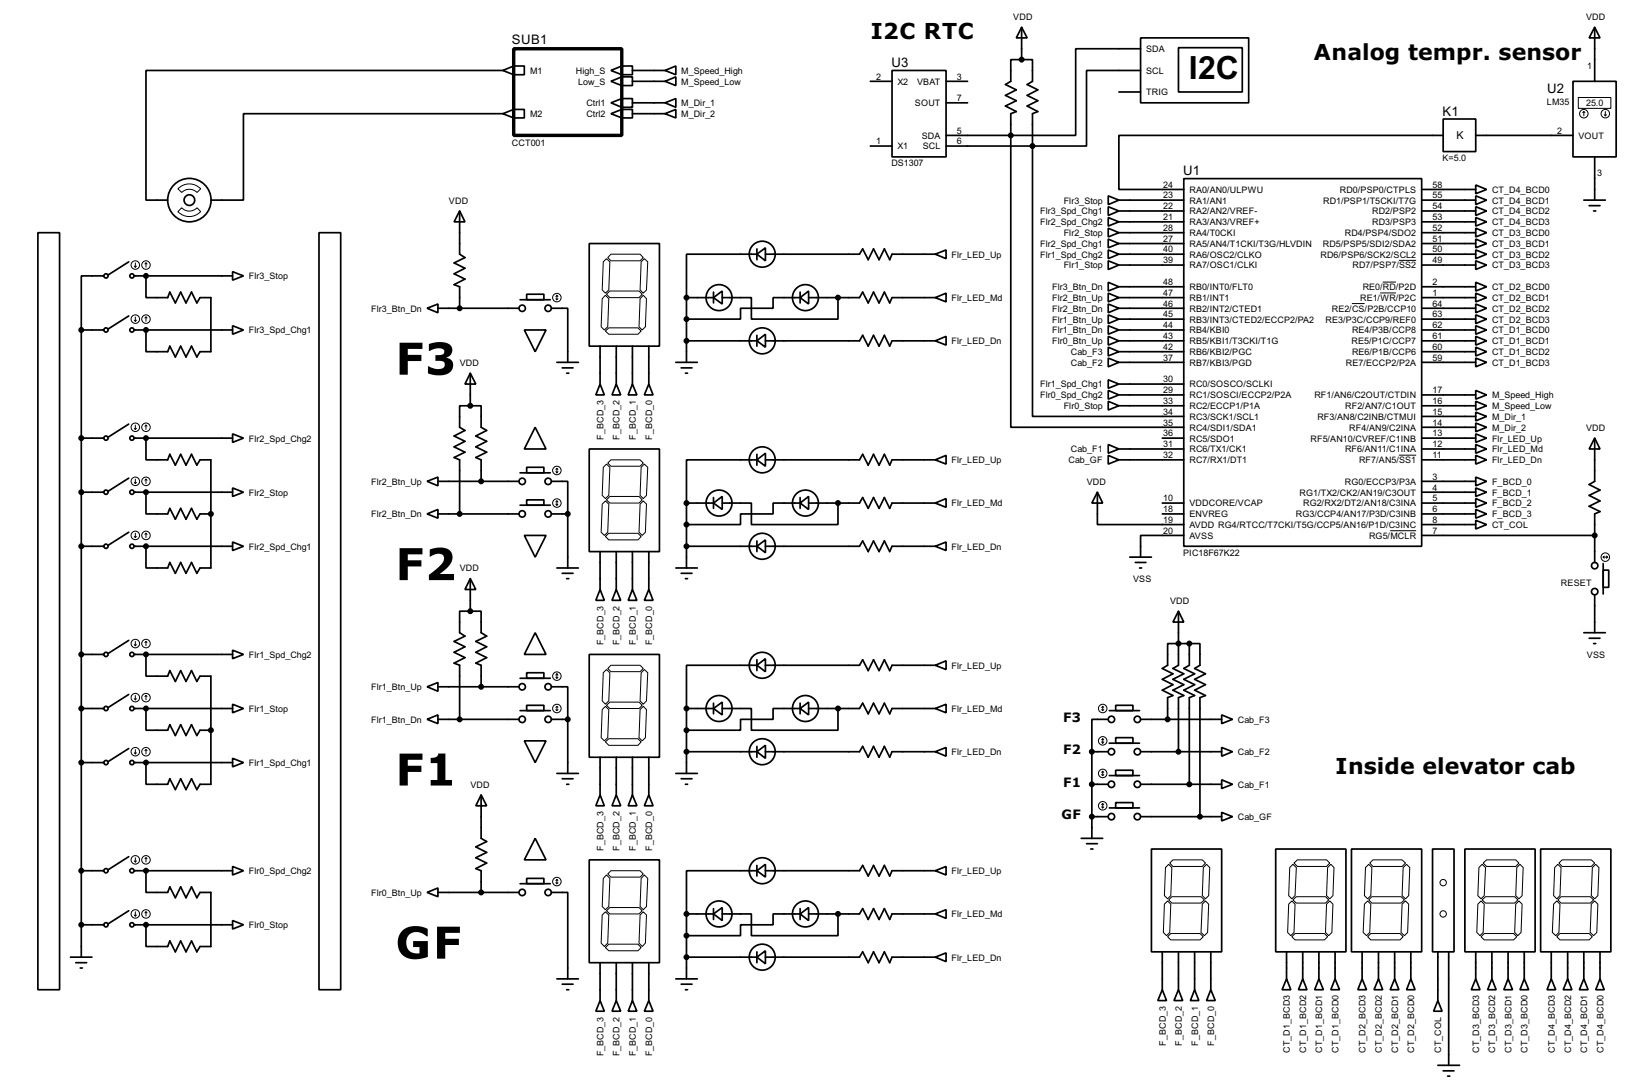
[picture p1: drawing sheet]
<svg xmlns="http://www.w3.org/2000/svg" width="383mm" height="256mm" viewBox="0 0 383 256" stroke-linecap="round" stroke-linejoin="round" font-family="sans-serif">
<g fill="none" stroke="#000" stroke-width=".4">
<path d="M118.2 16.6l2.5-1.1h2.5v2.1h-2.5zM118.2 16.6h-83.9v30.4h5.1M120.7 15.5v2.1M143.6 16.6l2.5-1.1h2.5v2.1h-2.5zM143.6 19.1l2.5-1h2.5v2h-2.5zM146.1 15.5v2.1M146.1 18.1v2M148.6 16.6h7.7M148.6 19.1h7.7M156.3 16.6l2.5-1.1v2.1zM156.3 19.1l2.5-1v2zM204.5 19.1h5.1"/>
<path d="M209.6 16.6h12.7v20.3h-12.7zM222.3 19.1h5.1M240.1 6.4l1.3 2.5h-2.6zM240.1 14h-2.6v5.1l-1.2 .8 2.5 1.2-2.5 1.3 2.5 1.3-2.5 1.2 2.5 1.3-1.3 .5v5.1M240.1 14h2.5v5.1l-1.2 .8 2.5 1.2-2.5 1.3 2.5 1.3-2.5 1.2 2.5 1.3-1.3 .5v7.6M240.1 6.4v7.6M268 8.9h25.4v15.3h-25.4zM268 16.6h-12.7v17.7h-12.7M268 11.5h-15.2v20.3h-15.3M276.9 11.2h15v10.4h-15zM369.6 19.1h10.2v17.8h-10.2zM374.7 6.4l1.3 2.5h-2.6z"/>
<path d="M374.7 6.4v12.7M118.2 26.7l2.5-1h2.5v2h-2.5zM118.2 26.7h-61v20.3h-7.6M120.7 25.7v2M143.6 24.2l2.5-1h2.5v2h-2.5zM143.6 26.7l2.5-1h2.5v2h-2.5zM146.1 23.2v2M146.1 25.7v2M148.6 24.2h7.7M148.6 26.7h7.7M156.3 24.2l2.5-1v2zM156.3 26.7l2.5-1v2z"/>
<path d="M204.5 34.3h5.1M222.3 24.2h5.1M222.3 31.8h15.2M222.3 34.3h20.3M237.5 31.8v68.6h40.7M242.6 34.3v63.5h35.6M262.9 21.6h5.1M339.1 28h7.7v7.6h-7.7zM339.1 31.8h-76.2v12.7h15.3M346.8 31.8h22.8M374.7 36.9v10.1M8.9 54.7h5.1v177.8h-5.1z"/>
<path d="M75 54.7h5.1v177.8h-5.1zM108 49.6l1.3 2.5h-2.6zM108 49.6v10.1l1.3 .8-2.6 1.3 2.6 1.2-2.6 1.3 2.6 1.3-2.6 1.3 1.3 .5v5M138.5 57.2h16.5v24.1h-16.5zM177.9 59.7l2-1.5v3.1zM177.9 59.7h-16.6v10.2M177.9 58.5v2.5M179.9 59.7h22.1l.7-1.2 1.3 2.5 1.3-2.5 1.3 2.5 1.2-2.5 1.3 2.5 .5-1.3h10.2M219.8 59.7l2.5-1v2.1zM260.4 46l2.5 1-2.5 1.1zM260.4 48.6l2.5 1-2.5 1zM260.4 51.1l2.5 1-2.5 1z"/>
<path d="M260.4 53.6l2.5 1.1-2.5 1zM260.4 56.2l2.5 1-2.5 1zM260.4 58.7l2.5 1-2.5 1.1zM262.9 59.7h15.3M262.9 52.1h15.3M262.9 49.6h15.3M262.9 47h15.3M262.9 57.2h15.3M262.9 54.7h15.3M278.2 42h55.9v86.3h-55.9zM334.1 59.7h12.7M334.1 52.1h12.7"/>
<path d="M334.1 49.6h12.7M334.1 47h12.7M334.1 57.2h12.7M334.1 44.5h12.7M334.1 54.7h12.7M346.8 43.5l2.5 1-2.5 1zM346.8 46l2.5 1-2.5 1.1zM346.8 48.6l2.5 1-2.5 1zM346.8 51.1l2.5 1-2.5 1zM346.8 53.6l2.5 1.1-2.5 1zM346.8 56.2l2.5 1-2.5 1zM346.8 58.7l2.5 1-2.5 1.1z"/>
<path d="M372.2 47h5M373.4 48.3h2.6M374.5 49.6h.5M19.1 77.5h5.3M19.1 77.5v147.3M24.4 64.8h-5.3v12.7M30.3 61.5l-4.8 3.1M30.3 74.2l-4.8 3.1M31.6 64.8h23.1M31.6 77.5h23.1M34.3 64.8v5.1h5.1l.5-1.3 1.3 2.6 1.3-2.6 1.2 2.6 1.3-2.6 1.3 2.6 .7-1.3h2.6v12.7h-2.6l-.7 1.3-1.3-2.6-1.3 2.6-1.2-2.6-1.3 2.6-1.3-2.6-.5 1.3h-5.1v-5.1M54.7 63.8l2.5 1-2.5 1z"/>
<path d="M54.7 76.5l2.5 1-2.5 1zM100.4 72.4l2.5-1v2.1zM102.9 72.4h19.1M122.2 70.4h7.1M123.2 77.5h5.1l-2.5 5.1zM123.8 69.1h4v1.3h-4zM129.6 72.4h3.8v12.7M161.3 69.9h6.4M161.3 69.9v15.2M167.7 69.9l2-1.5v3zM167.7 68.6v2.6M169.7 69.9h6.9v5.1h20.3v-5.1"/>
<path d="M177.9 78.8v2.5M188 69.9l2-1.5v3zM188 69.9h-6.3v2.5h-7.7v2.6h-12.7M188 68.6v2.6M190 69.9h12l.7-1.3 1.3 2.6 1.3-2.6 1.3 2.6 1.2-2.6 1.3 2.6 .5-1.3h10.2M219.8 69.9l2.5-1v2zM260.4 66.3l2.5 1.1-2.5 1zM260.4 68.9l2.5 1-2.5 1zM260.4 71.4l2.5 1-2.5 1.1zM260.4 74l2.5 1-2.5 1zM260.4 76.5l2.5 1-2.5 1zM260.4 79l2.5 1.1-2.5 1z"/>
<path d="M260.4 61.3l2.5 1-2.5 1zM262.9 69.9h15.3M262.9 72.4h15.3M262.9 77.5h15.3M262.9 67.4h15.3M262.9 75h15.3M262.9 62.3h15.3M334.1 69.9h12.7M334.1 72.4h12.7M334.1 77.5h12.7M334.1 67.4h12.7M334.1 75h12.7"/>
<path d="M334.1 62.3h12.7M346.8 61.3l2.5 1-2.5 1zM346.8 66.3l2.5 1.1-2.5 1zM346.8 68.9l2.5 1-2.5 1zM346.8 71.4l2.5 1-2.5 1.1zM346.8 74l2.5 1-2.5 1zM346.8 76.5l2.5 1-2.5 1zM346.8 79l2.5 1.1-2.5 1zM30.3 99.6l-4.8 3.1M110.5 87.7l1.3 2.5h-2.5zM110.5 95.3h-2.5v5.1l1.3 .7-2.6 1.3 2.6 1.3-2.6 1.3 2.6 1.2-2.6 1.3 1.3 .5v12.7M110.5 95.3h2.6v5.1l1.3 .7-2.6 1.3 2.6 1.3-2.6 1.3 2.6 1.2-2.6 1.3 1.3 .5v5.1"/>
<path d="M110.5 87.7v7.6M130.9 85.1h5M132.1 86.4h2.6M133.2 87.7h.5M141 90.2l1 2.6h-2zM141 81.3v8.9M144.8 90.2l1.1 2.6h-2.1zM144.8 81.3v8.9M148.6 90.2l1.1 2.6h-2.1zM148.6 81.3v8.9M152.5 90.2l1 2.6h-2.1zM152.5 81.3v8.9"/>
<path d="M158.8 85.1h5.1M160.1 86.4h2.5M161.1 87.7h.5M161.3 80.1h16.6M177.9 80.1l2-1.6v3.1zM179.9 80.1h22.1l.7-1.3 1.3 2.5 1.3-2.5 1.3 2.5 1.2-2.5 1.3 2.5 .5-1.2h10.2M219.8 80.1l2.5-1.1v2.1zM260.4 89.2l2.5 1-2.5 1zM260.4 91.7l2.5 1.1-2.5 1zM260.4 94.3l2.5 1-2.5 1zM260.4 81.6l2.5 1-2.5 1zM260.4 84.1l2.5 1-2.5 1.1z"/>
<path d="M262.9 80.1h15.3M262.9 95.3h15.3M262.9 92.8h15.3M262.9 82.6h15.3M262.9 85.1h15.3M262.9 90.2h15.3M334.1 80.1h12.7M334.1 95.3h12.7M334.1 92.8h12.7M334.1 82.6h12.7M334.1 85.1h12.7M334.1 97.8h12.7"/>
<path d="M346.8 91.7l2.5 1.1-2.5 1zM346.8 94.3l2.5 1-2.5 1zM346.8 96.8l2.5 1-2.5 1.1zM346.8 99.4l2.5 1-2.5 1zM346.8 81.6l2.5 1-2.5 1zM346.8 84.1l2.5 1-2.5 1.1zM19.1 115.6h5.3M19.1 102.9h5.3M30.3 112.3l-4.8 3.1M31.6 115.6h23.1M31.6 102.9h23.1M34.3 102.9v5.1h5.1l.5-1.3 1.3 2.6 1.3-2.6 1.2 2.6 1.3-2.6 1.3 2.6 .7-1.3h2.6v25.4h-2.6l-.7 1.3-1.3-2.6-1.3 2.6-1.2-2.6-1.3 2.6-1.3-2.6-.5 1.3h-5.1v-5.1"/>
<path d="M34.3 115.6v5.1h5.1l.5-1.3 1.3 2.6 1.3-2.6 1.2 2.6 1.3-2.6 1.3 2.6 .7-1.3h2.6M54.7 101.9l2.5 1-2.5 1zM54.7 114.6l2.5 1-2.5 1zM100.4 113.1l2.5-1v2zM102.9 113.1h19.1M122.2 111.1h7.1M122.2 118.7h7.1M123.8 109.8h4v1.3h-4zM123.8 117.4h4v1.3h-4zM125.8 100.4l2.5 5.1h-5.1zM129.6 113.1h3.8v7.6M138.5 105.5h16.5v24.1h-16.5z"/>
<path d="M161.3 118.2v15.2M161.3 118.2h6.4M167.7 118.2l2-1.6v3.1zM167.7 116.9v2.5M169.7 118.2h6.9v5h20.3v-5M177.9 108l2-1.5v3zM177.9 108h-16.6v10.2M177.9 106.7v2.6M179.9 108h22.1l.7-1.3 1.3 2.6 1.3-2.6 1.3 2.6 1.2-2.6 1.3 2.6 .5-1.3h10.2M188 118.2l2-1.6v3.1zM188 118.2h-6.3v2.5h-7.7v2.5h-12.7M188 116.9v2.5"/>
<path d="M190 118.2h12l.7-1.3 1.3 2.5 1.3-2.5 1.3 2.5 1.2-2.5 1.3 2.5 .5-1.2h10.2M219.8 108l2.5-1v2zM219.8 118.2l2.5-1.1v2.1zM257.9 115.6l1.2 2.6h-2.5zM257.9 115.6v7.6h20.3M260.4 104.4l2.5 1.1-2.5 1zM260.4 107l2.5 1-2.5 1zM262.9 108h15.3M262.9 105.5h15.3M273.1 118.2h5.1M273.1 102.9h5.1M334.1 108h12.7"/>
<path d="M334.1 118.2h12.7M334.1 113.1h12.7M334.1 115.6h12.7M334.1 102.9h12.7M334.1 105.5h12.7M334.1 100.4h12.7M346.8 101.9l2.5 1-2.5 1zM346.8 104.4l2.5 1.1-2.5 1zM346.8 107l2.5 1-2.5 1zM346.8 112.1l2.5 1-2.5 1zM346.8 114.6l2.5 1-2.5 1zM346.8 117.1l2.5 1.1-2.5 1z"/>
<path d="M346.8 119.7l2.5 1-2.5 1zM374.7 102.9l1.3 2.6h-2.6zM374.7 102.9v10.2l-1.3 .7 2.6 1.3-2.6 1.3 2.6 1.3-2.6 1.2 2.6 1.3-1.3 .5v11.4M19.1 128.3h5.3M30.3 125l-4.8 3.1M31.6 128.3h23.1M54.7 127.3l2.5 1-2.5 1zM100.4 120.7l2.5-1v2zM102.9 120.7h19.1M110.5 135.9l1.3 2.6h-2.5zM110.5 135.9v7.7M123.2 125.8h5.1l-2.5 5.1z"/>
<path d="M129.6 120.7h3.8M130.9 133.4h5M132.1 134.7h2.6M133.2 135.9h.5M133.4 120.7v12.7M141 138.5l1 2.5h-2zM141 129.6v8.9M144.8 138.5l1.1 2.5h-2.1zM144.8 129.6v8.9M148.6 138.5l1.1 2.5h-2.1zM148.6 129.6v8.9M152.5 138.5l1 2.5h-2.1z"/>
<path d="M152.5 129.6v8.9M158.8 133.4h5.1M160.1 134.7h2.5M161.1 135.9h.5M161.3 128.3h16.6M177.9 128.3l2-1.5v3zM177.9 127.1v2.5M179.9 128.3h22.1l.7-1.2 1.3 2.5 1.3-2.5 1.3 2.5 1.2-2.5 1.3 2.5 .5-1.3h10.2M219.8 128.3l2.5-1v2zM265.5 130.9h5.1M266.8 132.1h2.5M267.8 133.4h.5"/>
<path d="M273.1 120.7h5.1M278.2 125.8h-10.2v5.1M334.1 120.7h12.7M334.1 125.8h40.6M334.1 123.2h12.7M346.8 122.2l2.5 1-2.5 1.1zM374.7 139.8v8.8M376.7 133.9h1.3v4.1h-1.3zM376.7 132.4v7.1M19.1 153.7h5.3M30.3 150.4l-4.8 3.1M31.6 153.7h23.1"/>
<path d="M34.3 153.7v5.1h5.1l.5-1.3 1.3 2.6 1.3-2.6 1.2 2.6 1.3-2.6 1.3 2.6 .7-1.3h2.6v25.4h-2.6l-.7 1.3-1.3-2.6-1.3 2.6-1.2-2.6-1.3 2.6-1.3-2.6-.5 1.3h-5.1v-5.1M54.7 152.7l2.5 1-2.5 1zM110.5 143.6h-2.5v5l1.3 .8-2.6 1.3 2.6 1.2-2.6 1.3 2.6 1.3-2.6 1.3 1.3 .5v12.7M110.5 143.6h2.6v5l1.3 .8-2.6 1.3 2.6 1.2-2.6 1.3 2.6 1.3-2.6 1.3 1.3 .5v5M122.2 159.3h7.1M123.8 158h4v1.3h-4zM125.8 148.6l2.5 5.1h-5.1zM138.5 153.7h16.5v24.2h-16.5zM177.9 156.3l2-1.6v3.1zM177.9 156.3h-16.6v10.1M177.9 155v2.5M179.9 156.3h22.1l.7-1.3 1.3 2.5 1.3-2.5 1.3 2.5 1.2-2.5 1.3 2.5 .5-1.2h10.2"/>
<path d="M219.8 156.3l2.5-1.1v2.1zM276.9 143.6l1.3 2.5h-2.6zM276.9 143.6v12.7l-1.3 .7 2.6 1.3-2.6 1.3 2.6 1.2-2.6 1.3 2.6 1.3-1.3 .5v12.7M279.5 151.2h-5.1v5.1l-1.3 .7 2.5 1.3-2.5 1.3 2.5 1.2-2.5 1.3 2.5 1.3-1.2 .5v5.1M279.5 151.2h2.5v5.1l-1.3 .7 2.6 1.3-2.6 1.3 2.6 1.2-2.6 1.3 2.6 1.3-1.3 .5v27.9M279.5 151.2v5.1l-1.3 .7 2.5 1.3-2.5 1.3 2.5 1.2-2.5 1.3 2.5 1.3-1.2 .5v20.3M372.2 148.6h5M373.4 149.9h2.6M374.5 151.2h.5M19.1 166.4h5.3M19.1 179.1h5.3M30.3 163.1l-4.8 3.1"/>
<path d="M30.3 175.8l-4.8 3.1M31.6 166.4h23.1M31.6 179.1h23.1M34.3 166.4v5.1h5.1l.5-1.3 1.3 2.6 1.3-2.6 1.2 2.6 1.3-2.6 1.3 2.6 .7-1.3h2.6M54.7 165.4l2.5 1-2.5 1zM54.7 178.1l2.5 1-2.5 1zM100.4 161.3l2.5-1v2.1zM100.4 169l2.5-1.1v2.1zM102.9 169h19.1M102.9 161.3h19.1M122.2 166.9h7.1M123.2 174h5.1l-2.5 5.1z"/>
<path d="M123.8 165.7h4v1.2h-4zM129.6 161.3h3.8v7.7M129.6 169h3.8M133.4 169v12.7M141 177.9v8.8M144.8 177.9v8.8M148.6 177.9v8.8M152.5 177.9v8.8M161.3 166.4v15.3M161.3 166.4h6.4M161.3 176.6h16.6M167.7 166.4l2-1.5v3z"/>
<path d="M167.7 165.2v2.5M169.7 166.4h6.9v5.1h20.3v-5.1M177.9 176.6l2-1.5v3zM177.9 175.3v2.6M179.9 176.6h22.1l.7-1.3 1.3 2.6 1.3-2.6 1.3 2.6 1.2-2.6 1.3 2.6 .5-1.3h10.2M188 166.4l2-1.5v3zM188 166.4h-6.3v2.6h-7.7v2.5h-12.7M188 165.2v2.5M190 166.4h12l.7-1.2 1.3 2.5 1.3-2.5 1.3 2.5 1.2-2.5 1.3 2.5 .5-1.3h10.2M219.8 166.4l2.5-1v2zM219.8 176.6l2.5-1v2zM256.6 176.6h3.8"/>
<path d="M256.6 176.6v20.3M260.4 169h-3.8v7.6M260.7 166.9h7.1M260.7 174.6h7.1M262.2 165.7h4v1.2h-4zM262.2 173.3h4v1.3h-4zM268 176.6h19.1M268 169h19.1M287.1 167.9l2.5 1.1-2.5 1zM287.1 175.6l2.5 1-2.5 1zM113.1 186.7l1.3 2.6h-2.6zM113.1 186.7v10.2l1.3 .8-2.6 1.2 2.6 1.3-2.6 1.3 2.6 1.2-2.6 1.3 1.3 .5v5.1"/>
<path d="M125.8 196.9l2.5 5.1h-5.1zM130.9 181.7h5M132.1 182.9h2.6M133.2 184.2h.5M141 186.7l1 2.6h-2zM144.8 186.7l1.1 2.6h-2.1zM148.6 186.7l1.1 2.6h-2.1zM152.5 186.7l1 2.6h-2.1zM158.8 181.7h5.1M160.1 182.9h2.5M161.1 184.2h.5M254.1 196.9h5"/>
<path d="M255.3 198.2h2.6M256.3 199.4h.5M256.6 184.2h3.8M256.6 191.8h3.8M260.7 182.2h7.1M260.7 189.8h7.1M262.2 180.9h4v1.3h-4zM262.2 188.5h4v1.3h-4zM268 184.2h19.1M268 191.8h19.1M270.6 199.4h16.5v24.2h-16.5zM287.1 183.2l2.5 1-2.5 1z"/>
<path d="M287.1 190.8l2.5 1-2.5 1zM299.8 199.4h16.5v24.2h-16.5zM317.6 199.4h16.5v24.2h-16.5zM336.6 199.4h5.1v24.2h-5.1zM344.2 199.4h16.5v24.2h-16.5zM362 199.4h16.5v24.2h-16.5zM19.1 204.5h5.3M19.1 217.2h5.3M30.3 201.2l-4.8 3.1M30.3 213.9l-4.8 3.1M31.6 204.5h23.1M31.6 217.2h23.1"/>
<path d="M34.3 204.5v5.1h5.1l.5-1.3 1.3 2.6 1.3-2.6 1.2 2.6 1.3-2.6 1.3 2.6 .7-1.3h2.6v12.7h-2.6l-.7 1.3-1.3-2.6-1.3 2.6-1.2-2.6-1.3 2.6-1.3-2.6-.5 1.3h-5.1v-5.1M54.7 203.5l2.5 1-2.5 1zM54.7 216.2l2.5 1-2.5 1zM100.4 209.6l2.5-1v2zM102.9 209.6h19.1M122.2 207.6h7.1M123.8 206.3h4v1.3h-4zM129.6 209.6h3.8v20.3M138.5 202h16.5v24.1h-16.5zM161.3 214.7v15.2M161.3 214.7h6.4M167.7 214.7l2-1.5v3z"/>
<path d="M167.7 213.4v2.6M169.7 214.7h6.9v5.1h20.3v-5.1M177.9 204.5l2-1.5v3zM177.9 204.5h-16.6v10.2M177.9 203.3v2.5M179.9 204.5h22.1l.7-1.2 1.3 2.5 1.3-2.5 1.3 2.5 1.2-2.5 1.3 2.5 .5-1.3h10.2M188 214.7l2-1.5v3zM188 214.7h-6.3v2.5h-7.7v2.6h-12.7M188 213.4v2.6M190 214.7h12l.7-1.3 1.3 2.6 1.3-2.6 1.3 2.6 1.2-2.6 1.3 2.6 .5-1.3h10.2M219.8 204.5l2.5-1v2zM219.8 214.7l2.5-1v2z"/>
<path d="M16.6 224.8h5M17.8 226.1h2.6M18.9 227.4h.5M130.9 229.9h5M132.1 231.2h2.6M133.2 232.5h.5M141 235l1 2.5h-2zM141 226.1v8.9M144.8 235l1.1 2.5h-2.1zM144.8 226.1v8.9M148.6 235l1.1 2.5h-2.1zM148.6 226.1v8.9"/>
<path d="M152.5 235l1 2.5h-2.1zM152.5 226.1v8.9M158.8 229.9h5.1M160.1 231.2h2.5M161.1 232.5h.5M161.3 224.8h16.6M177.9 224.8l2-1.5v3.1zM177.9 223.6v2.5M179.9 224.8h22.1l.7-1.2 1.3 2.5 1.3-2.5 1.3 2.5 1.2-2.5 1.3 2.5 .5-1.3h10.2M219.8 224.8l2.5-1v2.1zM273.1 232.5l1 2.5h-2zM273.1 223.6v8.9"/>
<path d="M276.9 232.5l1 2.5h-2zM276.9 223.6v8.9M280.7 232.5l1 2.5h-2zM280.7 223.6v8.9M284.5 232.5l1.1 2.5h-2.1zM284.5 223.6v8.9M302.3 229.9l1 2.6h-2zM302.3 223.6v6.3M306.1 229.9l1 2.6h-2zM306.1 223.6v6.3M309.9 229.9l1.1 2.6h-2.1zM309.9 223.6v6.3"/>
<path d="M313.7 229.9l1.1 2.6h-2.1zM313.7 223.6v6.3M320.1 229.9l1 2.6h-2zM320.1 223.6v6.3M323.9 229.9l1 2.6h-2zM323.9 223.6v6.3M327.7 229.9l1 2.6h-2zM327.7 223.6v6.3M331.5 229.9l1 2.6h-2zM331.5 223.6v6.3M337.9 235l1 2.5h-2zM337.9 223.6v11.4"/>
<path d="M340.4 223.6v26.6M346.8 229.9l1 2.6h-2.1zM346.8 223.6v6.3M350.6 229.9l1 2.6h-2zM350.6 223.6v6.3M354.4 229.9l1 2.6h-2zM354.4 223.6v6.3M358.2 229.9l1 2.6h-2zM358.2 223.6v6.3M364.5 229.9l1.1 2.6h-2.1zM364.5 223.6v6.3M368.4 229.9l1 2.6h-2.1z"/>
<path d="M368.4 223.6v6.3M372.2 229.9l1 2.6h-2.1zM372.2 223.6v6.3M376 229.9l1 2.6h-2zM376 223.6v6.3M337.9 250.2h5.1M339.1 251.5h2.6M340.2 252.8h.5"/>
<circle cx="44.5" cy="47" r="5.1"/>
<circle cx="44.5" cy="47" r="1.25"/>
<circle cx="179.1" cy="59.7" r="3.1"/>
<circle cx="24.9" cy="77.5" r=".5"/>
<circle cx="24.9" cy="64.8" r=".5"/>
<circle cx="31" cy="77.5" r=".5"/>
<circle cx="31" cy="64.8" r=".5"/>
<circle cx="122.7" cy="72.4" r=".75"/>
<circle cx="128.8" cy="72.4" r=".75"/>
<circle cx="168.9" cy="69.9" r="3.1"/>
<circle cx="189.2" cy="69.9" r="3.1"/>
<circle cx="179.1" cy="80.1" r="3.1"/>
<circle cx="24.9" cy="102.9" r=".5"/>
<circle cx="24.9" cy="115.6" r=".5"/>
<circle cx="31" cy="102.9" r=".5"/>
<circle cx="31" cy="115.6" r=".5"/>
<circle cx="122.7" cy="113.1" r=".75"/>
<circle cx="128.8" cy="113.1" r=".75"/>
<circle cx="168.9" cy="118.2" r="3.1"/>
<circle cx="179.1" cy="108" r="3.1"/>
<circle cx="189.2" cy="118.2" r="3.1"/>
<circle cx="24.9" cy="128.3" r=".5"/>
<circle cx="31" cy="128.3" r=".5"/>
<circle cx="122.7" cy="120.7" r=".75"/>
<circle cx="128.8" cy="120.7" r=".75"/>
<circle cx="179.1" cy="128.3" r="3.1"/>
<circle cx="374.7" cy="132.9" r=".75"/>
<circle cx="374.7" cy="139" r=".75"/>
<circle cx="24.9" cy="153.7" r=".5"/>
<circle cx="31" cy="153.7" r=".5"/>
<circle cx="179.1" cy="156.3" r="3.1"/>
<circle cx="24.9" cy="179.1" r=".5"/>
<circle cx="24.9" cy="166.4" r=".5"/>
<circle cx="31" cy="179.1" r=".5"/>
<circle cx="31" cy="166.4" r=".5"/>
<circle cx="122.7" cy="161.3" r=".75"/>
<circle cx="122.7" cy="169" r=".75"/>
<circle cx="128.8" cy="161.3" r=".75"/>
<circle cx="128.8" cy="169" r=".75"/>
<circle cx="168.9" cy="166.4" r="3.1"/>
<circle cx="179.1" cy="176.6" r="3.1"/>
<circle cx="189.2" cy="166.4" r="3.1"/>
<circle cx="261.1" cy="169" r=".75"/>
<circle cx="261.1" cy="176.6" r=".75"/>
<circle cx="267.2" cy="176.6" r=".75"/>
<circle cx="267.2" cy="169" r=".75"/>
<circle cx="261.1" cy="184.2" r=".75"/>
<circle cx="261.1" cy="191.8" r=".75"/>
<circle cx="267.2" cy="191.8" r=".75"/>
<circle cx="267.2" cy="184.2" r=".75"/>
<circle cx="24.9" cy="204.5" r=".5"/>
<circle cx="24.9" cy="217.2" r=".5"/>
<circle cx="31" cy="217.2" r=".5"/>
<circle cx="31" cy="204.5" r=".5"/>
<circle cx="122.7" cy="209.6" r=".75"/>
<circle cx="128.8" cy="209.6" r=".75"/>
<circle cx="168.9" cy="214.7" r="3.1"/>
<circle cx="179.1" cy="204.5" r="3.1"/>
<circle cx="189.2" cy="214.7" r="3.1"/>
<circle cx="179.1" cy="224.8" r="3.1"/>
</g>
<g fill="#000">
<circle cx="34.3" cy="64.8" r=".2"/>
<circle cx="34.3" cy="77.5" r=".2"/>
<circle cx="34.3" cy="102.9" r=".2"/>
<circle cx="34.3" cy="115.6" r=".2"/>
<circle cx="34.3" cy="128.3" r=".2"/>
<circle cx="49.6" cy="120.7" r=".2"/>
<circle cx="34.3" cy="153.7" r=".2"/>
<circle cx="34.3" cy="179.1" r=".2"/>
<circle cx="34.3" cy="166.4" r=".2"/>
<circle cx="49.6" cy="171.5" r=".2"/>
<circle cx="34.3" cy="204.5" r=".2"/>
<circle cx="34.3" cy="217.2" r=".2"/>
</g>
<g fill="none" stroke="#000" stroke-width=".23">
<path d="M370.9 22.9h7.6v2.6h-7.6zM372.2 26.2l.2 .3M372.2 26.2l-.3 .3M372.2 26.2v1M377 27l.2 .2M377.2 26.2v1M377.5 27l-.3 .2M41.8 49.7l.9-.9a2.45 2.45 0 0 0 3.6 0l.9 .9a3.7 3.7 0 0 1-5.4 0zM41.8 44.4a3.7 3.7 0 0 1 5.4 0l-.9 .8a2.54 2.54 0 0 0-3.6 0zM143.6 59.7h6.8l.8 .8-.8 .8h-6.8l-.8-.8zM31.6 62.5l.2 .3M31.6 75.2l.2 .3"/>
<path d="M31.8 61.8v1M31.8 74.5v1M32.1 62.5l-.3 .3M32.1 75.2l-.3 .3M34.3 61.8v1M34.3 74.5v1M34.3 61.8l-.2 .2M34.3 61.8l.3 .2M34.3 74.5l-.2 .2M34.3 74.5l.3 .2M130.6 70.2l.3 .2M130.9 69.4v1"/>
<path d="M130.9 69.4l-.3 .3M130.9 69.4l.2 .3M131.1 70.2l-.2 .2M141.8 61.5l.7-.7 .8 .7-.2 6.6-.8 .8-.8-.8zM142.3 77.8l.8-.8h6.8l.8 .8-.8 .7h-6.8zM142.3 69.4l.8 .8-.3 6.6-.8 .7-.7-.7 .2-6.6zM142.5 69.1l.8-.7h6.9l.7 .7-.7 .8h-6.9zM150.7 61.5l.7-.7 .8 .7-.3 6.6-.7 .8-.8-.8zM151.2 69.4l.7 .8-.2 6.6-.8 .7-.7-.7 .2-6.6zM317.7 71.3h3M324.3 68.8h3.7M324.9 66.3h3.1"/>
<path d="M328.7 61.2h4.1M31.8 99.9v1M34.3 99.9l-.2 .2M34.3 99.9l.3 .2M34.3 99.9v1M31.6 100.6l.2 .3M31.6 113.3l.2 .3M31.8 112.6v1M32.1 100.6l-.3 .3M32.1 113.3l-.3 .3M34.3 112.6v1M34.3 112.6l-.2 .2"/>
<path d="M34.3 112.6l.3 .2M130.6 110.8l.3 .3M130.6 118.4l.3 .3M130.9 110v1.1M130.9 117.7v1M130.9 110l-.3 .3M130.9 110l.2 .3M130.9 117.7l-.3 .2M130.9 117.7l.2 .2M131.1 110.8l-.2 .3M131.1 118.4l-.2 .3M142.3 117.7l.8 .7-.3 6.6-.8 .8-.7-.8 .2-6.6z"/>
<path d="M142.5 117.4l.8-.8h6.9l.7 .8-.7 .8h-6.9zM142.5 109l.8 .8-.2 6.6-.8 .7-.8-.7 .3-6.6zM142.8 108.8l.8-.8h6.8l.8 .8-.8 .7h-6.8zM150.7 109.8l.7-.8 .8 .8-.3 6.6-.7 .7-.8-.7zM151.2 117.7l.7 .7-.2 6.6-.8 .8-.7-.8 .2-6.6zM328.7 106.9h4.1M31.6 126l.2 .3M31.8 125.3v1M32.1 126l-.3 .3M34.3 125.3v1M34.3 125.3l-.2 .2M34.3 125.3l.3 .2"/>
<path d="M142.3 126l.8-.7h6.8l.8 .7-.8 .8h-6.8zM326.7 124.7h6.1M376.7 130.9h1.1M376.7 130.9l.3 .2M377 130.6l-.3 .3M377.5 130.6l.3 .3M377.8 130.9l-.3 .2M31.6 151.4l.2 .3M31.8 150.7v1M32.1 151.4l-.3 .3M34.3 150.7v1M34.3 150.7l-.2 .2"/>
<path d="M34.3 150.7l.3 .2M130.6 159.1l.3 .2M130.9 158.3v1M130.9 158.3l-.3 .3M130.9 158.3l.2 .3M131.1 159.1l-.2 .2M141.8 158l.7-.7 .8 .7-.2 6.6-.8 .8-.8-.8zM142.8 157l.8-.7h6.8l.8 .7-.8 .8h-6.8zM150.7 158l.7-.7 .8 .7-.3 6.6-.7 .8-.8-.8zM31.6 164.1l.2 .3M31.6 176.8l.2 .3M31.8 163.4v1"/>
<path d="M31.8 176.1v1M32.1 164.1l-.3 .3M32.1 176.8l-.3 .3M34.3 163.4v1M34.3 176.1v1M34.3 163.4l-.2 .2M34.3 163.4l.3 .2M34.3 176.1l-.2 .2M34.3 176.1l.3 .2M130.6 166.7l.3 .2M130.9 165.9v1M130.9 165.9l-.3 .3"/>
<path d="M130.9 165.9l.2 .3M131.1 166.7l-.2 .2M141.5 166.7l.8-.8 .8 .8-.3 6.6-.8 .7-.7-.7zM142.3 174.3l.8-.8h6.8l.8 .8-.8 .8h-6.8zM142.5 165.7l.8-.8h6.9l.7 .8-.7 .7h-6.9zM150.4 166.7l.8-.8 .7 .8-.2 6.6-.8 .7-.7-.7zM258.9 166.7l.2 .2M258.9 174.3l.2 .3M259.1 165.9v1M259.1 173.5v1.1M259.1 165.9l.3 .3M259.1 165.9l-.2 .3"/>
<path d="M259.1 173.5l.3 .3M259.1 173.5l-.2 .3M259.4 166.7l-.3 .2M259.4 174.3l-.3 .3M258.9 181.9l.2 .3M258.9 189.5l.2 .3M259.1 181.2v1M259.1 188.8v1M259.1 181.2l.3 .2M259.1 181.2l-.2 .2M259.1 188.8l.3 .2M259.1 188.8l-.2 .2"/>
<path d="M259.4 181.9l-.3 .3M259.4 189.5l-.3 .3M31.6 202.2l.2 .3M31.6 214.9l.2 .3M31.8 201.5v1M31.8 214.2v1M32.1 202.2l-.3 .3M32.1 214.9l-.3 .3M34.3 201.5v1M34.3 214.2v1M34.3 201.5l-.2 .2M34.3 201.5l.3 .2"/>
<path d="M34.3 214.2l-.2 .2M34.3 214.2l.3 .2M130.6 207.3l.3 .3M130.9 206.6v1M130.9 206.6l-.3 .2M130.9 206.6l.2 .2M131.1 207.3l-.2 .3M142.3 214.2l.8 .7-.3 6.6-.8 .8-.7-.8 .2-6.6zM142.5 213.9l.8-.7h6.9l.7 .7-.7 .8h-6.9zM142.5 205.5l.8 .8-.2 6.6-.8 .8-.8-.8 .3-6.6zM142.8 205.3l.8-.8h6.8l.8 .8-.8 .7h-6.8zM150.4 214.9l.8-.7 .7 .7-.2 6.6-.8 .8-.7-.8z"/>
<path d="M151.4 205.5l.8 .8-.3 6.6-.7 .8-.8-.8 .3-6.6zM273.6 212.4l.8-.8 .7 .8-.2 6.6-.8 .8-.7-.8zM274.6 211.4l.8-.8h6.8l.8 .8-.8 .7h-6.8zM274.6 203l.8 .8-.3 6.6-.7 .7-.8-.7 .3-6.6zM274.9 202.7l.7-.7h6.9l.8 .7-.8 .8h-6.9zM275.1 219.3h6.9l.8 .7-.8 .8h-6.9l-.7-.8zM282.5 212.4l.8-.8 .7 .8-.2 6.6-.8 .8-.8-.8zM282.8 203.8l.7-.8 .8 .8-.3 6.6-.7 .7-.8-.7zM302.8 212.4l.8-.8 .7 .8-.2 6.6-.8 .8-.7-.8zM303.1 203.8l.7-.8 .8 .8-.3 6.6-.7 .7-.8-.7zM303.8 211.4l.8-.8h6.9l.7 .8-.7 .7h-6.9zM304.1 202.7l.8-.7h6.8l.8 .7-.8 .8h-6.8z"/>
<path d="M311.7 212.4l.8-.8 .7 .8-.2 6.6-.8 .8-.7-.8zM312 203.8l.7-.8 .8 .8-.3 6.6-.7 .7-.8-.7zM320.6 212.4l.8-.8 .7 .8-.2 6.6-.8 .8-.8-.8zM320.9 203.8l.7-.8 .8 .8-.3 6.6-.7 .7-.8-.7zM321.6 211.4l.8-.8h6.8l.8 .8-.8 .7h-6.8zM322.6 202h6.9l.8 .7-.8 .8h-6.9l-.7-.8zM329.5 212.4l.8-.8 .7 .8-.2 6.6-.8 .8-.8-.8zM329.7 203.8l.8-.8 .8 .8-.3 6.6-.7 .7-.8-.7zM347.3 212.4l.7-.8 .8 .8-.3 6.6-.7 .8-.8-.8zM347.5 203.8l.8-.8 .8 .8-.3 6.6-.8 .7-.7-.7zM348.3 211.4l.8-.8h6.8l.8 .8-.8 .7h-6.8zM348.5 202.7l.8-.7h6.9l.7 .7-.7 .8h-6.9z"/>
<path d="M356.2 212.4l.7-.8 .8 .8-.3 6.6-.7 .8-.8-.8zM356.4 203.8l.8-.8 .7 .8-.2 6.6-.8 .7-.7-.7zM365.1 212.4l.7-.8 .8 .8-.3 6.6-.7 .8-.8-.8zM365.3 203.8l.8-.8 .7 .8-.2 6.6-.8 .7-.7-.7zM366.1 211.4l.7-.8h6.9l.8 .8-.8 .7h-6.9zM367.1 202h6.8l.8 .7-.8 .8h-6.8l-.8-.8zM373.9 212.4l.8-.8 .8 .8-.3 6.6-.7 .8-.8-.8zM374.2 203.8l.8-.8 .7 .8-.2 6.6-.8 .7-.8-.7zM142.3 222.6l.8-.8h6.8l.8 .8-.8 .7h-6.8zM303.6 220l.7-.7h6.9l.8 .7-.8 .8h-6.9zM321.4 220l.7-.7h6.9l.7 .7-.7 .8h-6.9zM348 220l.8-.7h6.9l.7 .7-.7 .8h-6.9z"/>
<path d="M365.8 220l.8-.7h6.8l.8 .7-.8 .8h-6.8z"/>
<circle cx="372.1" cy="26.7" r="1"/>
<circle cx="377.2" cy="26.7" r="1"/>
<circle cx="31.8" cy="75" r="1"/>
<circle cx="31.8" cy="62.3" r="1"/>
<circle cx="34.3" cy="62.3" r="1"/>
<circle cx="34.3" cy="75" r="1"/>
<circle cx="130.8" cy="69.9" r="1"/>
<circle cx="31.8" cy="113.1" r="1"/>
<circle cx="31.8" cy="100.4" r="1"/>
<circle cx="34.3" cy="113.1" r="1"/>
<circle cx="34.3" cy="100.4" r="1"/>
<circle cx="130.8" cy="110.5" r="1"/>
<circle cx="130.8" cy="118.2" r="1"/>
<circle cx="31.8" cy="125.8" r="1"/>
<circle cx="34.3" cy="125.8" r="1"/>
<circle cx="377.2" cy="130.9" r="1"/>
<circle cx="31.8" cy="151.2" r="1"/>
<circle cx="34.3" cy="151.2" r="1"/>
<circle cx="130.8" cy="158.8" r="1"/>
<circle cx="31.8" cy="163.9" r="1"/>
<circle cx="31.8" cy="176.6" r="1"/>
<circle cx="34.3" cy="176.6" r="1"/>
<circle cx="34.3" cy="163.9" r="1"/>
<circle cx="130.8" cy="166.4" r="1"/>
<circle cx="259.1" cy="174" r="1"/>
<circle cx="259.1" cy="166.4" r="1"/>
<circle cx="259.1" cy="181.7" r="1"/>
<circle cx="259.1" cy="189.3" r="1"/>
<circle cx="31.8" cy="214.7" r="1"/>
<circle cx="31.8" cy="202" r="1"/>
<circle cx="34.3" cy="214.7" r="1"/>
<circle cx="34.3" cy="202" r="1"/>
<circle cx="130.8" cy="207.1" r="1"/>
<circle cx="339.1" cy="214.7" r=".75"/>
<circle cx="339.1" cy="207.3" r=".75"/>
</g>
<path d="M120.7 11.5h25.4v20.3h-25.4z" fill="none" stroke="#000" stroke-width=".8"/>
<g fill="#000" stroke="#000" stroke-width=".4">
<circle cx="240" cy="14" r=".5"/>
<circle cx="237.5" cy="31.8" r=".5"/>
<circle cx="242.6" cy="34.3" r=".5"/>
<circle cx="19.1" cy="77.5" r=".5"/>
<circle cx="34.3" cy="64.8" r=".5"/>
<circle cx="34.3" cy="77.5" r=".5"/>
<circle cx="108" cy="72.4" r=".5"/>
<circle cx="161.3" cy="69.9" r=".5"/>
<circle cx="161.3" cy="75" r=".5"/>
<circle cx="196.9" cy="69.9" r=".5"/>
<circle cx="110.5" cy="95.3" r=".5"/>
<circle cx="161.3" cy="80.1" r=".5"/>
<circle cx="19.1" cy="115.6" r=".5"/>
<circle cx="19.1" cy="102.9" r=".5"/>
<circle cx="34.3" cy="102.9" r=".5"/>
<circle cx="34.3" cy="115.6" r=".5"/>
<circle cx="113" cy="113.1" r=".5"/>
<circle cx="161.3" cy="118.2" r=".5"/>
<circle cx="196.9" cy="118.2" r=".5"/>
<circle cx="19.1" cy="128.3" r=".5"/>
<circle cx="34.3" cy="128.3" r=".5"/>
<circle cx="49.5" cy="120.7" r=".5"/>
<circle cx="108" cy="120.7" r=".5"/>
<circle cx="133.4" cy="120.7" r=".5"/>
<circle cx="161.3" cy="123.2" r=".5"/>
<circle cx="161.3" cy="128.3" r=".5"/>
<circle cx="374.7" cy="125.8" r=".5"/>
<circle cx="19.1" cy="153.7" r=".5"/>
<circle cx="34.3" cy="153.7" r=".5"/>
<circle cx="110.5" cy="143.6" r=".5"/>
<circle cx="276.9" cy="151.2" r=".5"/>
<circle cx="279.4" cy="151.2" r=".5"/>
<circle cx="19.1" cy="166.4" r=".5"/>
<circle cx="19.1" cy="179.1" r=".5"/>
<circle cx="34.3" cy="179.1" r=".5"/>
<circle cx="34.3" cy="166.4" r=".5"/>
<circle cx="49.5" cy="171.5" r=".5"/>
<circle cx="108" cy="169" r=".5"/>
<circle cx="113" cy="161.3" r=".5"/>
<circle cx="133.4" cy="169" r=".5"/>
<circle cx="161.3" cy="176.6" r=".5"/>
<circle cx="161.3" cy="166.4" r=".5"/>
<circle cx="161.3" cy="171.5" r=".5"/>
<circle cx="196.9" cy="166.4" r=".5"/>
<circle cx="256.5" cy="176.6" r=".5"/>
<circle cx="274.3" cy="169" r=".5"/>
<circle cx="276.9" cy="176.6" r=".5"/>
<circle cx="256.5" cy="191.8" r=".5"/>
<circle cx="256.5" cy="184.2" r=".5"/>
<circle cx="279.4" cy="184.2" r=".5"/>
<circle cx="281.9" cy="191.8" r=".5"/>
<circle cx="19.1" cy="217.2" r=".5"/>
<circle cx="19.1" cy="204.5" r=".5"/>
<circle cx="34.3" cy="204.5" r=".5"/>
<circle cx="34.3" cy="217.2" r=".5"/>
<circle cx="113" cy="209.6" r=".5"/>
<circle cx="161.3" cy="219.8" r=".5"/>
<circle cx="161.3" cy="214.7" r=".5"/>
<circle cx="196.9" cy="214.7" r=".5"/>
<circle cx="161.3" cy="224.8" r=".5"/>
</g>
<g font-size="12.6">
<text x="92.9" y="88">F3</text>
<text x="92.9" y="136.3">F2</text>
<text x="92.9" y="184.5">F1</text>
<text x="92.9" y="225.2">GF</text>
</g>
<text font-size="8.4" x="279.3" y="18.6">I2C</text>
<g font-size="6.3">
<text x="204.6" y="9.2">I2C RTC</text>
<text x="308.7" y="14.2">Analog tempr. sensor</text>
<text x="313.8" y="181.9">Inside elevator cab</text>
</g>
<g font-size="3.7">
<text x="249.8" y="169.6">F3</text>
<text x="249.8" y="177.2">F2</text>
<text x="249.8" y="184.9">F1</text>
<text x="249.4" y="192.5">GF</text>
</g>
<g font-size="3.5">
<text x="120.3" y="10.5">SUB1</text>
<text x="209.5" y="15.8">U3</text>
<text x="363.5" y="21.8">U2</text>
<text x="339" y="27.2">K1</text>
<text x="278" y="41.2">U1</text>
</g>
<text font-size="2.9" x="342.2" y="32.7">K</text>
<g font-size="2.4">
<text x="238.1" y="4.6">VDD</text>
<text x="372.7" y="4.6">VDD</text>
<text x="124.5" y="17.3">M1</text>
<text x="135.3" y="17.3">High_S</text>
<text x="160.1" y="17.3">M_Speed_High</text>
<text x="269.3" y="12.3">SDA</text>
<text x="269.3" y="17.3">SCL</text>
<text x="372.9" y="16.2">1</text>
<text x="135.9" y="19.9">Low_S</text>
<text x="160.1" y="19.9">M_Speed_Low</text>
<text x="205.9" y="18.7">2</text>
<text x="210.9" y="19.9">X2</text>
<text x="215.5" y="19.9">VBAT</text>
<text x="224.8" y="18.7">3</text>
<text x="224.8" y="23.7">7</text>
<text x="269.3" y="22.4">TRIG</text>
<text x="124.5" y="27.5">M2</text>
<text x="137.8" y="25">Ctrl1</text>
<text x="137.8" y="27.5">Ctrl2</text>
<text x="160.1" y="25">M_Dir_1</text>
<text x="160.1" y="27.5">M_Dir_2</text>
<text x="215" y="25">SOUT</text>
<text x="363.5" y="24.7">LM35</text>
<text x="372.7" y="25">25.0</text>
<text x="120.3" y="34.2">CCT001</text>
<text x="205.9" y="33.9">1</text>
<text x="210.9" y="35.1">X1</text>
<text x="216.6" y="32.6">SDA</text>
<text x="216.8" y="35.1">SCL</text>
<text x="224.8" y="33.9">6</text>
<text x="224.8" y="31.4">5</text>
<text x="365.9" y="31.4">2</text>
<text x="370.9" y="32.6">VOUT</text>
<text x="209.4" y="39.1">DS1307</text>
<text x="338.9" y="37.8">K=5.0</text>
<text x="375.3" y="41.4">3</text>
<text x="105.5" y="47.8">VDD</text>
<text x="249.9" y="47.8">Flr3_Stop</text>
<text x="273.3" y="46.6">23</text>
<text x="273.3" y="44.1">24</text>
<text x="279.5" y="47.8">RA1/AN1</text>
<text x="279.5" y="45.3">RA0/AN0/ULPWU</text>
<text x="310.9" y="47.8">RD1/PSP1/T5CKI/T7G</text>
<text x="314.8" y="45.3">RD0/PSP0/CTPLS</text>
<text x="336.6" y="44.1">58</text>
<text x="336.6" y="46.6">55</text>
<text x="350.6" y="45.3">CT_D4_BCD0</text>
<text x="350.6" y="47.8">CT_D4_BCD1</text>
<text x="244.4" y="50.4">Flr3_Spd_Chg1</text>
<text x="244.4" y="52.9">Flr2_Spd_Chg2</text>
<text x="273.3" y="51.7">21</text>
<text x="273.3" y="49.2">22</text>
<text x="279.5" y="52.9">RA3/AN3/VREF+</text>
<text x="279.5" y="50.4">RA2/AN2/VREF-</text>
<text x="322.4" y="50.4">RD2/PSP2</text>
<text x="322.4" y="52.9">RD3/PSP3</text>
<text x="336.6" y="49.2">54</text>
<text x="336.6" y="51.7">53</text>
<text x="350.6" y="50.4">CT_D4_BCD2</text>
<text x="350.6" y="52.9">CT_D4_BCD3</text>
<text x="244.4" y="58">Flr2_Spd_Chg1</text>
<text x="249.9" y="55.4">Flr2_Stop</text>
<text x="273.3" y="56.8">27</text>
<text x="273.3" y="59.3">40</text>
<text x="273.3" y="54.3">28</text>
<text x="279.5" y="58">RA5/AN4/T1CKI/T3G/HLVDIN</text>
<text x="279.5" y="55.4">RA4/T0CKI</text>
<text x="310.8" y="58">RD5/PSP5/SDI2/SDA2</text>
<text x="316" y="55.4">RD4/PSP4/SDO2</text>
<text x="336.6" y="54.3">52</text>
<text x="336.6" y="56.8">51</text>
<text x="336.6" y="59.3">50</text>
<text x="350.6" y="55.4">CT_D3_BCD0</text>
<text x="350.6" y="58">CT_D3_BCD1</text>
<text x="58.5" y="65.6">Flr3_Stop</text>
<text x="223.6" y="60.5">Flr_LED_Up</text>
<text x="244.4" y="60.5">Flr1_Spd_Chg2</text>
<text x="249.9" y="63.1">Flr1_Stop</text>
<text x="273.3" y="61.9">39</text>
<text x="279.5" y="60.5">RA6/OSC2/CLKO</text>
<text x="279.5" y="63.1">RA7/OSC1/CLKI</text>
<text x="310.3" y="60.5">RD6/PSP6/SCK2/SCL2</text>
<text x="317.8" y="63.1">RD7/PSP7/SS2</text>
<text x="336.6" y="61.9">49</text>
<text x="350.6" y="60.5">CT_D3_BCD2</text>
<text x="350.6" y="63.1">CT_D3_BCD3</text>
<text x="223.6" y="70.7">Flr_LED_Md</text>
<text x="247.2" y="68.1">Flr3_Btn_Dn</text>
<text x="247.2" y="70.7">Flr2_Btn_Up</text>
<text x="273.3" y="67">48</text>
<text x="273.3" y="69.5">47</text>
<text x="273.3" y="72">46</text>
<text x="279.5" y="68.1">RB0/INT0/FLT0</text>
<text x="279.5" y="70.7">RB1/INT1</text>
<text x="319.6" y="70.7">RE1/WR/P2C</text>
<text x="320.2" y="68.1">RE0/RD/P2D</text>
<text x="336.6" y="69.5">1</text>
<text x="336.6" y="67">2</text>
<text x="336.6" y="72">64</text>
<text x="350.6" y="68.1">CT_D2_BCD0</text>
<text x="350.6" y="70.7">CT_D2_BCD1</text>
<text x="87.2" y="73.2">Flr3_Btn_Dn</text>
<text x="247.2" y="73.2">Flr2_Btn_Dn</text>
<text x="247.2" y="75.8">Flr1_Btn_Up</text>
<text x="273.3" y="74.6">45</text>
<text x="273.3" y="77.1">44</text>
<text x="279.5" y="73.2">RB2/INT2/CTED1</text>
<text x="279.5" y="75.8">RB3/INT3/CTED2/ECCP2/PA2</text>
<text x="311.5" y="75.8">RE3/P3C/CCP9/REF0</text>
<text x="312.9" y="73.2">RE2/CS/P2B/CCP10</text>
<text x="336.6" y="74.6">63</text>
<text x="336.6" y="77.1">62</text>
<text x="350.6" y="73.2">CT_D2_BCD2</text>
<text x="350.6" y="75.8">CT_D2_BCD3</text>
<text x="58.5" y="78.3">Flr3_Spd_Chg1</text>
<text x="223.6" y="80.8">Flr_LED_Dn</text>
<text x="247.2" y="78.3">Flr1_Btn_Dn</text>
<text x="247.2" y="80.8">Flr0_Btn_Up</text>
<text x="251.6" y="83.4">Cab_F3</text>
<text x="273.3" y="79.7">43</text>
<text x="273.3" y="82.2">42</text>
<text x="279.5" y="78.3">RB4/KBI0</text>
<text x="279.5" y="80.8">RB5/KBI1/T3CKI/T1G</text>
<text x="279.5" y="83.4">RB6/KBI2/PGC</text>
<text x="317.6" y="80.8">RE5/P1C/CCP7</text>
<text x="317.7" y="78.3">RE4/P3B/CCP8</text>
<text x="317.7" y="83.4">RE6/P1B/CCP6</text>
<text x="336.6" y="79.7">61</text>
<text x="336.6" y="82.2">60</text>
<text x="350.6" y="78.3">CT_D1_BCD0</text>
<text x="350.6" y="80.8">CT_D1_BCD1</text>
<text x="350.6" y="83.4">CT_D1_BCD2</text>
<text x="108" y="85.9">VDD</text>
<text x="251.6" y="85.9">Cab_F2</text>
<text x="273.3" y="89.8">30</text>
<text x="273.3" y="84.7">37</text>
<text x="279.5" y="85.9">RB7/KBI3/PGD</text>
<text x="316.2" y="85.9">RE7/ECCP2/P2A</text>
<text x="336.6" y="84.7">59</text>
<text x="350.6" y="85.9">CT_D1_BCD3</text>
<text x="244.4" y="91">Flr1_Spd_Chg1</text>
<text x="244.4" y="93.6">Flr0_Spd_Chg2</text>
<text x="273.3" y="92.4">29</text>
<text x="273.3" y="94.9">33</text>
<text x="279.5" y="93.6">RC1/SOSCI/ECCP2/P2A</text>
<text x="279.5" y="91">RC0/SOSCO/SCLKI</text>
<text x="308.8" y="93.6">RF1/AN6/C2OUT/CTDIN</text>
<text x="336.6" y="94.9">16</text>
<text x="336.6" y="92.4">17</text>
<text x="350.6" y="93.6">M_Speed_High</text>
<text x="249.9" y="96.1">Flr0_Stop</text>
<text x="273.3" y="100">35</text>
<text x="273.3" y="97.4">34</text>
<text x="279.5" y="101.2">RC4/SDI1/SDA1</text>
<text x="279.5" y="98.6">RC3/SCK1/SCL1</text>
<text x="279.5" y="96.1">RC2/ECCP1/P1A</text>
<text x="309.5" y="98.6">RF3/AN8/C2INB/CTMUI</text>
<text x="316.1" y="96.1">RF2/AN7/C1OUT</text>
<text x="317" y="101.2">RF4/AN9/C2INA</text>
<text x="336.6" y="97.4">15</text>
<text x="336.6" y="100">14</text>
<text x="350.6" y="96.1">M_Speed_Low</text>
<text x="350.6" y="98.6">M_Dir_1</text>
<text x="350.6" y="101.2">M_Dir_2</text>
<text x="372.7" y="101.2">VDD</text>
<text x="58.5" y="103.7">Flr2_Spd_Chg2</text>
<text x="141.8" y="103.3" transform="rotate(-90 141.8 103.3)">F_BCD_3</text>
<text x="145.6" y="103.3" transform="rotate(-90 145.6 103.3)">F_BCD_2</text>
<text x="149.4" y="103.3" transform="rotate(-90 149.4 103.3)">F_BCD_1</text>
<text x="153.3" y="103.3" transform="rotate(-90 153.3 103.3)">F_BCD_0</text>
<text x="251.6" y="106.3">Cab_F1</text>
<text x="273.3" y="105.1">31</text>
<text x="273.3" y="107.6">32</text>
<text x="273.3" y="102.5">36</text>
<text x="279.5" y="106.3">RC6/TX1/CK1</text>
<text x="279.5" y="103.7">RC5/SDO1</text>
<text x="307.9" y="103.7">RF5/AN10/CVREF/C1INB</text>
<text x="316" y="106.3">RF6/AN11/C1INA</text>
<text x="336.6" y="107.6">11</text>
<text x="336.6" y="102.5">13</text>
<text x="336.6" y="105.1">12</text>
<text x="350.6" y="103.7">Flr_LED_Up</text>
<text x="350.6" y="106.3">Flr_LED_Md</text>
<text x="87.2" y="113.9">Flr2_Btn_Up</text>
<text x="223.6" y="108.8">Flr_LED_Up</text>
<text x="251.1" y="108.8">Cab_GF</text>
<text x="255.3" y="113.9">VDD</text>
<text x="279.5" y="108.8">RC7/RX1/DT1</text>
<text x="316" y="113.9">RG0/ECCP3/P3A</text>
<text x="319.3" y="108.8">RF7/AN5/SS1</text>
<text x="336.6" y="112.7">3</text>
<text x="350.6" y="108.8">Flr_LED_Dn</text>
<text x="350.6" y="113.9">F_BCD_0</text>
<text x="58.5" y="116.4">Flr2_Stop</text>
<text x="223.6" y="119">Flr_LED_Md</text>
<text x="273.3" y="117.8">10</text>
<text x="279.5" y="119">VDDCORE/VCAP</text>
<text x="305.3" y="116.4">RG1/TX2/CK2/AN19/C3OUT</text>
<text x="306.2" y="119">RG2/RX2/DT2/AN18/C3INA</text>
<text x="336.6" y="115.2">4</text>
<text x="336.6" y="117.8">5</text>
<text x="350.6" y="116.4">F_BCD_1</text>
<text x="350.6" y="119">F_BCD_2</text>
<text x="87.2" y="121.5">Flr2_Btn_Dn</text>
<text x="273.3" y="120.3">18</text>
<text x="273.3" y="122.8">19</text>
<text x="273.3" y="125.4">20</text>
<text x="279.5" y="121.5">ENVREG</text>
<text x="279.5" y="124">AVDD RG4/RTCC/T7CKI/T5G/CCP5/AN16/P1D/C3INC</text>
<text x="304.5" y="121.5">RG3/CCP4/AN17/P3D/C3INB</text>
<text x="336.6" y="120.3">6</text>
<text x="336.6" y="125.4">7</text>
<text x="336.6" y="122.8">8</text>
<text x="350.6" y="121.5">F_BCD_3</text>
<text x="350.6" y="124">CT_COL</text>
<text x="58.5" y="129.1">Flr2_Spd_Chg1</text>
<text x="223.6" y="129.1">Flr_LED_Dn</text>
<text x="278" y="130.5">PIC18F67K22</text>
<text x="279.5" y="126.6">AVSS</text>
<text x="321.7" y="126.6">RG5/MCLR</text>
<text x="108" y="134.2">VDD</text>
<text x="266.2" y="136.7">VSS</text>
<text x="366.8" y="137.7">RESET</text>
<text x="274.9" y="141.8">VDD</text>
<text x="58.5" y="154.5">Flr1_Spd_Chg2</text>
<text x="141.8" y="151.6" transform="rotate(-90 141.8 151.6)">F_BCD_3</text>
<text x="145.6" y="151.6" transform="rotate(-90 145.6 151.6)">F_BCD_2</text>
<text x="149.4" y="151.6" transform="rotate(-90 149.4 151.6)">F_BCD_1</text>
<text x="153.3" y="151.6" transform="rotate(-90 153.3 151.6)">F_BCD_0</text>
<text x="372.9" y="154.5">VSS</text>
<text x="223.6" y="157.1">Flr_LED_Up</text>
<text x="58.5" y="167.2">Flr1_Stop</text>
<text x="87.2" y="162.1">Flr1_Btn_Up</text>
<text x="223.6" y="167.2">Flr_LED_Md</text>
<text x="87.2" y="169.8">Flr1_Btn_Dn</text>
<text x="290.9" y="169.8">Cab_F3</text>
<text x="58.5" y="179.9">Flr1_Spd_Chg1</text>
<text x="223.6" y="177.4">Flr_LED_Dn</text>
<text x="290.9" y="177.4">Cab_F2</text>
<text x="110.5" y="185">VDD</text>
<text x="290.9" y="185">Cab_F1</text>
<text x="290.9" y="192.6">Cab_GF</text>
<text x="141.8" y="199.9" transform="rotate(-90 141.8 199.9)">F_BCD_3</text>
<text x="145.6" y="199.9" transform="rotate(-90 145.6 199.9)">F_BCD_2</text>
<text x="149.4" y="199.9" transform="rotate(-90 149.4 199.9)">F_BCD_1</text>
<text x="153.3" y="199.9" transform="rotate(-90 153.3 199.9)">F_BCD_0</text>
<text x="58.5" y="205.3">Flr0_Spd_Chg2</text>
<text x="223.6" y="205.3">Flr_LED_Up</text>
<text x="87.2" y="210.4">Flr0_Btn_Up</text>
<text x="223.6" y="215.5">Flr_LED_Md</text>
<text x="58.5" y="218">Flr0_Stop</text>
<text x="223.6" y="225.6">Flr_LED_Dn</text>
<text x="273.9" y="245.6" transform="rotate(-90 273.9 245.6)">F_BCD_3</text>
<text x="277.7" y="245.6" transform="rotate(-90 277.7 245.6)">F_BCD_2</text>
<text x="281.5" y="245.6" transform="rotate(-90 281.5 245.6)">F_BCD_1</text>
<text x="285.3" y="245.6" transform="rotate(-90 285.3 245.6)">F_BCD_0</text>
<text x="141.8" y="248.1" transform="rotate(-90 141.8 248.1)">F_BCD_3</text>
<text x="145.6" y="248.1" transform="rotate(-90 145.6 248.1)">F_BCD_2</text>
<text x="149.4" y="248.1" transform="rotate(-90 149.4 248.1)">F_BCD_1</text>
<text x="153.3" y="248.1" transform="rotate(-90 153.3 248.1)">F_BCD_0</text>
<text x="303.1" y="247.3" transform="rotate(-90 303.1 247.3)">CT_D1_BCD3</text>
<text x="306.9" y="247.3" transform="rotate(-90 306.9 247.3)">CT_D1_BCD2</text>
<text x="310.7" y="247.3" transform="rotate(-90 310.7 247.3)">CT_D1_BCD1</text>
<text x="314.5" y="247.3" transform="rotate(-90 314.5 247.3)">CT_D1_BCD0</text>
<text x="320.9" y="247.3" transform="rotate(-90 320.9 247.3)">CT_D2_BCD3</text>
<text x="324.7" y="247.3" transform="rotate(-90 324.7 247.3)">CT_D2_BCD2</text>
<text x="328.5" y="247.3" transform="rotate(-90 328.5 247.3)">CT_D2_BCD1</text>
<text x="332.3" y="247.3" transform="rotate(-90 332.3 247.3)">CT_D2_BCD0</text>
<text x="338.7" y="247.3" transform="rotate(-90 338.7 247.3)">CT_COL</text>
<text x="347.6" y="247.3" transform="rotate(-90 347.6 247.3)">CT_D3_BCD3</text>
<text x="351.4" y="247.3" transform="rotate(-90 351.4 247.3)">CT_D3_BCD2</text>
<text x="355.2" y="247.3" transform="rotate(-90 355.2 247.3)">CT_D3_BCD1</text>
<text x="359" y="247.3" transform="rotate(-90 359 247.3)">CT_D3_BCD0</text>
<text x="365.3" y="247.3" transform="rotate(-90 365.3 247.3)">CT_D4_BCD3</text>
<text x="369.2" y="247.3" transform="rotate(-90 369.2 247.3)">CT_D4_BCD2</text>
<text x="373" y="247.3" transform="rotate(-90 373 247.3)">CT_D4_BCD1</text>
<text x="376.8" y="247.3" transform="rotate(-90 376.8 247.3)">CT_D4_BCD0</text>
</g>
</svg>
